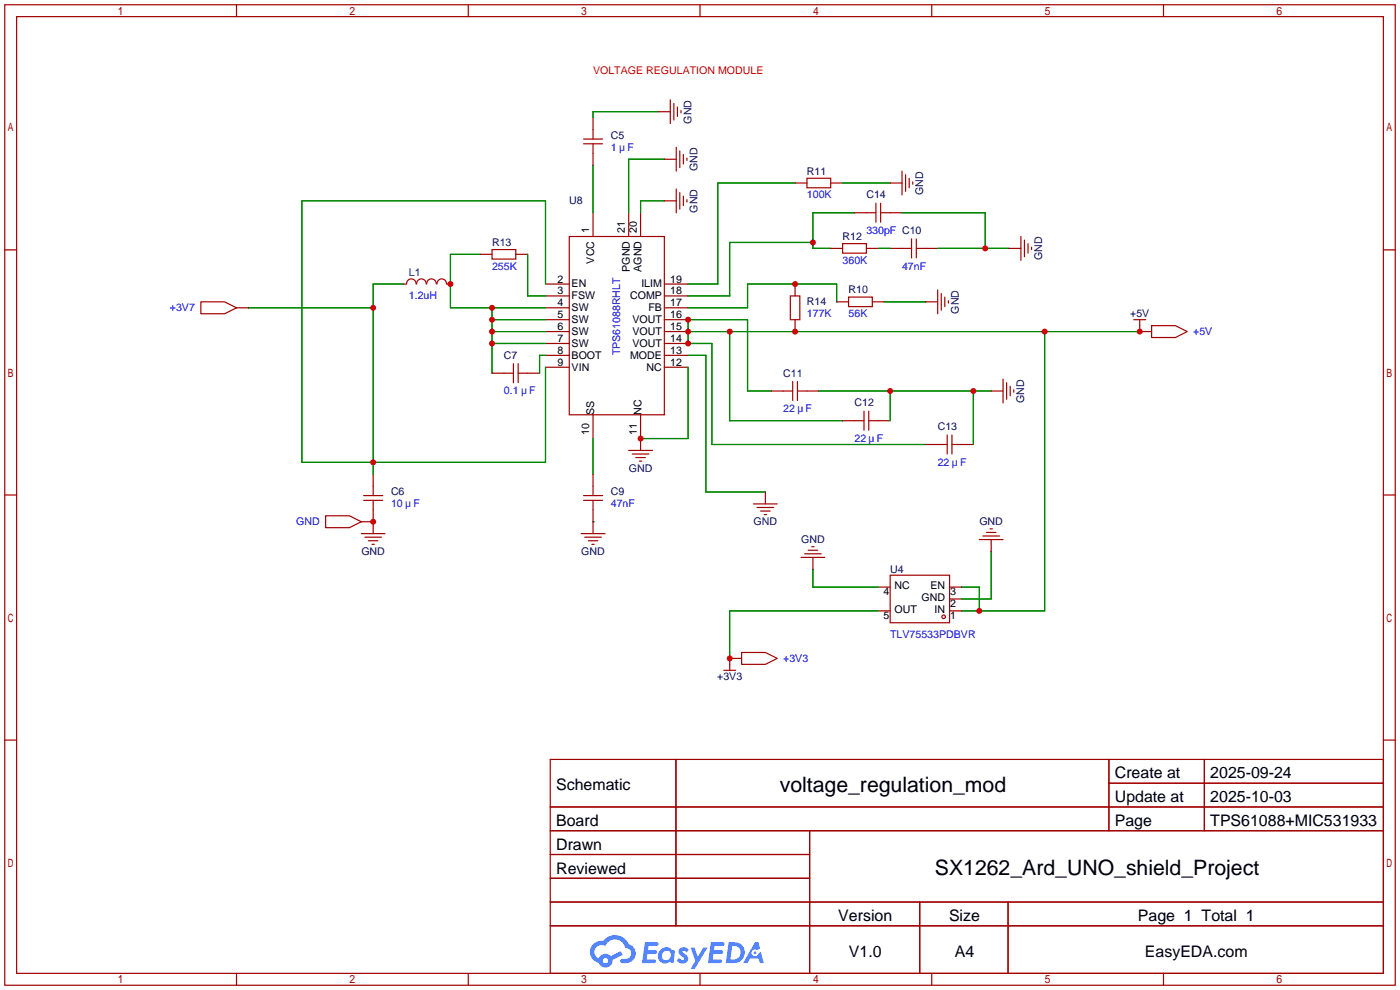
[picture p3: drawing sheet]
<svg xmlns="http://www.w3.org/2000/svg" width="299mm" height="212mm" viewBox="0 0 299 212" stroke-linecap="round" stroke-linejoin="round" font-family="sans-serif">
<g fill="none" stroke="#a10000" stroke-width=".25">
<path d="M1 1h297.2v209.6h-297.2zM3.6 3.6h292.1v204.4h-292.1zM50.5 1v2.6M100.1 1v2.6M149.6 1v2.6M199.1 1v2.6M248.7 1v2.6M1 53.4h2.6M295.7 53.4h2.5M1 105.8h2.6M295.7 105.8h2.5M1 158.2h2.6"/>
<path d="M295.7 158.2h2.5M117.6 162.3h178.1v45.7h-178.1zM117.6 172.5h178.1M117.6 177.5h178.1M144.5 162.3v35.6M173 177.5v30.5M237 162.3v15.2M237 167.4h58.7M257.4 162.3v15.2M117.6 182.6h55.4M117.6 192.8h178.1M117.6 187.7h55.4"/>
<path d="M117.6 197.9h178.1M196.6 192.8v15.2M215.4 192.8v15.2M50.5 208v2.6M100.1 208v2.6M149.6 208v2.6M199.1 208v2.6M248.7 208v2.6"/>
</g>
<g fill="#5487ff">
<path d="M145.3 202.7a1.3 1.3 0 0 1 1.9 .3l-.4 .6a.54 .54 0 0 0-.9-.2l.1 .2a1.34 1.34 0 0 1 .9 1.8 1.47 1.47 0 0 1-2.3-.1l.5-.6 .8 .5a.31 .31 0 0 0 .4-.3 .31 .31 0 0 0-.3-.4 1.12 1.12 0 0 1-.7-1.8z"/>
<path d="M147.6 202.5h.9l.6 2 1.2-2h.9l-2.7 4.6h-.9l1-1.7z"/>
<path d="M137.8 201.4h1.7a1.31 1.31 0 0 1 1.2 .2 .4 .4 0 0 1-.3 .5l-1.8 .1-.1 .9h1.6a.4 .4 0 0 1 .4 .4 .4 .4 0 0 1-.5 .4h-1.6l-.2 1.2h1.4a.46 .46 0 0 1 .5 0 .46 .46 0 0 1 .1 .5l-.4 .2h-2.6z"/>
<path d="M151.9 201.4h1.7a1.32 1.32 0 0 1 1.2 .2 .39 .39 0 0 1-.3 .5l-1.8 .1-.1 .9h1.6a.4 .4 0 0 1 .4 .4 .4 .4 0 0 1-.4 .4h-1.7l-.2 1.2h1.4a.46 .46 0 0 1 .5 0 .46 .46 0 0 1 .1 .5l-.4 .2h-2.6z"/>
<path d="M161.3 201.4h.8l.3 1.3-.6 .4a.75 .75 0 0 0-1.1 .3 .75 .75 0 0 0 .5 1 .75 .75 0 0 0 .9-.7l.5-.2 .6 2.3h-.8l-.3-.9h-1.8l-.5 .9h-1z"/>
<path d="M155.7 201.4l-.6 4.4h1.5a2.27 2.27 0 0 0 2.6-2.2 2.27 2.27 0 0 0-2.7-2.2zM156.5 202.1a1.5 1.5 0 0 1 1.8 1.6 1.5 1.5 0 0 1-1.9 1.4h-.3z"/>
<path d="M141.2 203a1.6 1.6 0 0 0-.3 2.3 1.6 1.6 0 0 0 2.3 .2l.7 .3 .3-2.4-.1-.3-.5-.1a1.58 1.58 0 0 0-2.4 0zM141.8 203.5a.98 .98 0 0 1 1.6 .4 .98 .98 0 0 1-1.1 1.3 .94 .94 0 0 1-.9-.7 .94 .94 0 0 1 .4-1z"/>
<path d="M126.8 201.8a2.37 2.37 0 0 0 1.1 4 1.54 1.54 0 0 0 1.8 1 1.54 1.54 0 0 0 1.2-1.6l2.2-1.1-.5-.8-2 1a1.57 1.57 0 0 0-2.7 .5 1.5 1.5 0 0 1-.7-2.1 1.5 1.5 0 0 1 2.2-.5 2.23 2.23 0 0 1 2.3-1.4 2.23 2.23 0 0 1 2 1.8 1.16 1.16 0 0 1 1.2 1.1 1.16 1.16 0 0 1-1.1 1.2h-.7a.47 .47 0 0 0-.5 .4 .47 .47 0 0 0 .4 .5 2.17 2.17 0 0 0 2.5-.9 2.17 2.17 0 0 0-.3-2.7l-.8-.4a3.2 3.2 0 0 0-5.5-.7l-1.1 .1zM128.8 205.3a.6 .6 0 0 1 1.2 0 .6 .6 0 0 1-1.2 0z"/>
<circle cx="161.4" cy="203.6" r=".28"/>
</g>
<g fill="none" stroke="#a10000" stroke-width=".25">
<path d="M124.7 29.7h4.1M124.7 30.7h4.1M126.7 25.1v4.6M126.7 30.7v4.6M140.7 23.9h2.6M142 34h2.5M143.3 21.3v5.1M144 22.1v3.6M144.5 31.5v5.1M144.8 22.9v2M145.3 32.3v3.5M145.5 23.6v.5"/>
<path d="M146 33v2.1M146.8 33.8v.5M169.9 39.1h2.6M172.5 38.1h5v2h-5zM177.5 39.1h2.6M190.2 39.1h2.6M192.8 36.6v5.1M193.5 37.3v3.6M194.3 38.1v2M195.1 38.9v.5M102.6 54.4h2.6M105.2 53.3h5v2.1h-5z"/>
<path d="M110.2 54.4h2.6M121.7 50.5h20.3v38.1h-20.3zM126.7 45.5v5M134.4 45.5v5M136.9 45.5v5M142 42.9h2.5M144.5 40.4v5.1M145.3 41.1v3.6M146 41.9v2M146.8 42.7v.5M177.5 53.1h2.6M180.1 52.1h5.1v2h-5.1z"/>
<path d="M182.6 45.5h4.6M185.2 53.1h2.5M187.2 43.4v4.1M188.2 45.5h4.6M188.2 43.4v4.1M190.2 53.1h4.6M194.8 51.1v4M195.8 53.1h4.6M195.8 51.1v4M215.6 53.1h2.6M218.2 50.5v5.1M218.9 51.3v3.6"/>
<path d="M219.7 52.1v2M220.5 52.8v.5M42.9 64.5h5.1l2.5 1.3-2.5 1.3h-5.1zM50.5 65.8h2.6M88.9 60.7a1.01 1.01 0 0 0-1-1.1 1.01 1.01 0 0 0-1 1.1h-.8M89.1 60.7a1.01 1.01 0 0 1 1-1.1 1.01 1.01 0 0 1 1 1.1M91.2 60.7a1.01 1.01 0 0 1 1-1.1 1.01 1.01 0 0 1 1 1.1M93.4 60.7a1.01 1.01 0 0 1 1-1.1 1.01 1.01 0 0 1 1 1.1M95.5 60.7h.8M105.2 79.8h4.5M109.7 77.7v4.1M110.7 79.8h4.6"/>
<path d="M110.7 77.7v4.1M116.6 60.7h5.1M116.6 63.2h5.1M116.6 65.8h5.1M116.6 68.3h5.1M116.6 70.9h5.1M116.6 73.4h5.1M116.6 75.9h5.1M116.6 78.5h5.1M142 60.7h5.1M142 63.2h5.1M142 65.8h5.1"/>
<path d="M142 68.3h5.1M142 70.9h5.1M142 73.4h5.1M142 75.9h5.1M142 78.5h5.1M168.9 63.2h2v5.1h-2zM169.9 60.7v2.5M169.9 68.3v2.6M178.8 64.5h2.6M181.4 63.5h5v2h-5zM186.4 64.5h2.6M197.9 64.5h2.5"/>
<path d="M200.4 62v5.1M201.2 62.7v3.6M201.9 63.5v2M202.7 64.3v.5M242.3 68.3h2.6M243.6 68.3v2.6h2.5M246.1 69.6h5.1l2.5 1.3-2.5 1.2h-5.1zM126.7 88.6v5.1M134.4 96.3h5M135.1 97h3.6M135.9 97.8h2M136.7 98.6h.5"/>
<path d="M136.9 88.6v7.7M164.8 83.6h4.6M169.4 81.5v4.1M170.4 83.6h4.6M170.4 81.5v4.1M180.1 89.9h4.6M184.7 87.9v4M185.7 89.9h4.5M185.7 87.9v4M197.9 95h4.5M202.4 93v4M203.5 95h4.5"/>
<path d="M203.5 93v4M211.8 83.6h2.6M214.4 81v5.1M215.1 81.8v3.5M215.9 82.5v2.1M216.7 83.3v.5M69.6 110.2h5.1l2.5 1.3-2.5 1.3h-5.1zM77.2 111.5h2.6M77.2 114h5.1M77.7 105.9h4.1M77.7 106.9h4.1M78 114.8h3.5"/>
<path d="M78.7 115.6h2.1M79.5 116.3h.5M79.8 101.3v4.6M79.8 106.9v7.1M124.2 114h5.1M124.7 105.9h4.1M124.7 106.9h4.1M125 114.8h3.5M125.7 115.6h2.1M126.5 116.3h.5M126.7 101.3v4.6M126.7 106.9v7.1"/>
<path d="M161 107.7h5.1M161.8 108.5h3.6M162.6 109.2h2M163.3 110h.5M163.6 105.2v2.5M171.2 119.1h5.1M172 118.4h3.5M172.7 117.6h2.1M173.5 116.8h.5M173.7 119.1v2.6M209.3 115.3h5.1M210.1 114.6h3.5"/>
<path d="M210.8 113.8h2.1M211.6 113h.5M211.8 115.3v2.6M158.5 139.4h5.1l2.5 1.3-2.5 1.3h-5.1zM187.7 130.6h2.5M187.7 125.5h2.5M190.2 122.9h12.7v10.2h-12.7zM202.9 130.6h2.6M202.9 128h2.6M202.9 125.5h2.6M154.7 143.3h2.5M158.5 140.7h-2.5v2.6"/>
<circle cx="201.7" cy="131.8" r=".38"/>
</g>
<g fill="none" stroke="#008700" stroke-width=".25">
<path d="M126.7 35.3v10.2M140.7 23.9h-14v1.2M142 34h-7.6v11.5M169.9 39.1h-16.5v21.6h-6.3M180.1 39.1h10.1M102.6 54.4h-6.3v11.4h20.3M112.8 54.4v8.8h3.8M142 42.9h-5.1v2.6M173.7 51.8h-17.7v11.4h-8.9M182.6 45.5h-8.9v7.6h3.8M187.7 53.1h2.5M192.8 45.5h17.8v7.6"/>
<path d="M200.4 53.1h15.2M53.1 65.8h26.7M86.1 60.7h-6.3v40.6M105.2 65.8v14M105.2 73.4h11.4M105.2 70.9h11.4M105.2 68.3h11.4M116.6 60.7v-17.8h-52.1v55.9h52.1v-20.3M116.6 75.9h-1.3v3.9M147.1 70.9h96.5M147.1 75.9h3.8v29.3h12.7M147.1 78.5v15.2h-10.2"/>
<path d="M156 70.9v19h24.1M178.8 64.5v-3.8h-19v5.1h-12.7M189 64.5h8.9M223.3 70.9v59.7h-17.8M126.7 93.7v7.6M164.8 83.6h-5v-15.3h-12.7v5.1h5v21.6h45.8M175 83.6h36.8M190.2 83.6v6.3M208 83.6v11.4M79.8 111.5h.1M126.7 111.5h.1M211.8 117.9v10.1h-6.3"/>
<path d="M173.7 121.7v3.8h14M187.7 130.6h-31.7v10.1M205.5 125.5h3.8v5.1"/>
</g>
<g fill="#c00">
<circle cx="105.2" cy="68.3" r=".63"/>
<circle cx="105.2" cy="65.8" r=".63"/>
<circle cx="105.2" cy="70.9" r=".63"/>
<circle cx="105.2" cy="73.4" r=".63"/>
<circle cx="96.3" cy="60.7" r=".63"/>
<circle cx="79.8" cy="111.5" r=".63"/>
<circle cx="169.9" cy="60.7" r=".63"/>
<circle cx="173.7" cy="51.8" r=".63"/>
<circle cx="147.1" cy="73.4" r=".63"/>
<circle cx="147.1" cy="70.9" r=".63"/>
<circle cx="147.1" cy="68.3" r=".63"/>
<circle cx="156" cy="70.9" r=".63"/>
<circle cx="169.9" cy="70.9" r=".63"/>
<circle cx="223.3" cy="70.9" r=".63"/>
<circle cx="209.3" cy="130.6" r=".63"/>
<circle cx="243.6" cy="70.9" r=".63"/>
<circle cx="190.2" cy="83.6" r=".63"/>
<circle cx="208" cy="83.6" r=".63"/>
<circle cx="210.6" cy="53.1" r=".63"/>
<circle cx="79.8" cy="98.8" r=".63"/>
<circle cx="79.8" cy="65.8" r=".63"/>
<circle cx="156" cy="140.7" r=".63"/>
<circle cx="136.9" cy="93.7" r=".63"/>
</g>
<g font-size="4.5">
<text x="166.7" y="169.2">voltage_regulation_mod</text>
<text x="199.8" y="187">SX1262_Ard_UNO_shield_Project</text>
</g>
<g font-size="3.4">
<text x="238.3" y="166.4">Create at</text>
<text x="258.7" y="166.4">2025-09-24</text>
<text x="118.9" y="168.9">Schematic</text>
<text x="238.3" y="171.4">Update at</text>
<text x="258.7" y="171.4">2025-10-03</text>
<text x="118.9" y="176.5">Board</text>
<text x="238.3" y="176.5">Page</text>
<text x="258.7" y="176.5">TPS61088+MIC531933</text>
<text x="118.9" y="181.6">Drawn</text>
<text x="118.9" y="186.7">Reviewed</text>
<text x="179.2" y="196.8">Version</text>
<text x="202.8" y="196.8">Size</text>
<text x="243.2" y="196.8">Page 1 Total 1</text>
<text x="181.4" y="204.5">V1.0</text>
<text x="204.1" y="204.5">A4</text>
<text x="244.7" y="204.5">EasyEDA.com</text>
</g>
<text font-size="2.3" fill="#f00" x="126.7" y="15.7">VOLTAGE REGULATION MODULE</text>
<g font-size="2.3" fill="#000080">
<text x="130.6" y="29.7">C5</text>
<text x="147.8" y="26.4" transform="rotate(-90 147.8 26.4)">GND</text>
<text x="149.1" y="36.6" transform="rotate(-90 149.1 36.6)">GND</text>
<text x="172.5" y="37.3">R11</text>
<text x="197.3" y="41.6" transform="rotate(-90 197.3 41.6)">GND</text>
<text x="121.7" y="43.7">U8</text>
<text x="149.1" y="45.4" transform="rotate(-90 149.1 45.4)">GND</text>
<text x="185.2" y="42.4">C14</text>
<text x="105.2" y="52.5">R13</text>
<text x="180.1" y="51.3">R12</text>
<text x="87.4" y="58.9">L1</text>
<text x="222.7" y="55.6" transform="rotate(-90 222.7 55.6)">GND</text>
<text x="172.5" y="65.2">R14</text>
<text x="181.4" y="62.7">R10</text>
<text x="204.9" y="67" transform="rotate(-90 204.9 67)">GND</text>
<text x="241.5" y="67.8">+5V</text>
<text x="107.7" y="76.7">C7</text>
<text x="167.4" y="80.5">C11</text>
<text x="182.6" y="86.8">C12</text>
<text x="218.9" y="86.1" transform="rotate(-90 218.9 86.1)">GND</text>
<text x="200.4" y="91.9">C13</text>
<text x="134.4" y="100.8">GND</text>
<text x="83.6" y="105.9">C6</text>
<text x="130.6" y="105.9">C9</text>
<text x="161.1" y="112.2">GND</text>
<text x="209.3" y="112.2">GND</text>
<text x="77.2" y="118.6">GND</text>
<text x="124.2" y="118.6">GND</text>
<text x="171.2" y="116">GND</text>
<text x="190.2" y="122.4">U4</text>
<text x="153.3" y="145.3">+3V3</text>
</g>
<g font-size="2.3" fill="#00f">
<text x="130.6" y="32.2">1</text>
<text x="134.1" y="32.2">F</text>
<text x="172.5" y="42.4">100K</text>
<text x="185.2" y="50">330pF C10</text>
<text x="105.2" y="57.6">255K</text>
<text x="180.1" y="56.4">360K</text>
<text x="192.8" y="57.6">47nF</text>
<text x="87.4" y="64">1.2uH</text>
<text x="36.3" y="66.5">+3V7</text>
<text x="172.5" y="67.8">177K</text>
<text x="181.4" y="67.8">56K</text>
<text x="255" y="71.6">+5V</text>
<text x="132.6" y="75.9" transform="rotate(-90 132.6 75.9)">TPS61088RHLT</text>
<text x="107.7" y="84.3">0.1</text>
<text x="113.1" y="84.3">F</text>
<text x="167.4" y="88.1">22</text>
<text x="172.2" y="88.1">F</text>
<text x="182.6" y="94.5">22</text>
<text x="187.4" y="94.5">F</text>
<text x="200.4" y="99.5">22</text>
<text x="205.2" y="99.5">F</text>
<text x="63.3" y="112.2">GND</text>
<text x="83.6" y="108.4">10</text>
<text x="88.4" y="108.4">F</text>
<text x="130.6" y="108.4">47nF</text>
<text x="190.2" y="136.4">TLV75533PDBVR</text>
<text x="167.4" y="141.4">+3V3</text>
</g>
<g font-size="2.3">
<text x="125.9" y="49.8" transform="rotate(-90 125.9 49.8)">1</text>
<text x="133.6" y="49.8" transform="rotate(-90 133.6 49.8)">21</text>
<text x="136.1" y="49.8" transform="rotate(-90 136.1 49.8)">20</text>
<text x="127" y="56.3" transform="rotate(-90 127 56.3)">VCC</text>
<text x="134.6" y="58.1" transform="rotate(-90 134.6 58.1)">PGND</text>
<text x="137.1" y="58.1" transform="rotate(-90 137.1 58.1)">AGND</text>
<text x="119.1" y="60.4">2</text>
<text x="119.1" y="62.9">3</text>
<text x="119.1" y="65.5">4</text>
<text x="122.2" y="61.4">EN</text>
<text x="122.2" y="64">FSW</text>
<text x="134.7" y="64">COMP</text>
<text x="137.1" y="61.4">ILIM</text>
<text x="143.3" y="65.5">17</text>
<text x="143.3" y="62.9">18</text>
<text x="143.3" y="60.4">19</text>
<text x="119.1" y="68">5</text>
<text x="119.1" y="70.6">6</text>
<text x="122.2" y="66.5">SW</text>
<text x="122.2" y="69">SW</text>
<text x="122.2" y="71.6">SW</text>
<text x="135.2" y="71.6">VOUT</text>
<text x="135.2" y="69">VOUT</text>
<text x="138.6" y="66.5">FB</text>
<text x="143.3" y="70.6">15</text>
<text x="143.3" y="68">16</text>
<text x="119.1" y="73.1">7</text>
<text x="119.1" y="75.6">8</text>
<text x="122.2" y="74.1">SW</text>
<text x="122.2" y="76.7">BOOT</text>
<text x="134.7" y="76.7">MODE</text>
<text x="135.2" y="74.1">VOUT</text>
<text x="143.3" y="75.6">13</text>
<text x="143.3" y="73.1">14</text>
<text x="119.1" y="78.2">9</text>
<text x="122.2" y="79.2">VIN</text>
<text x="138.2" y="79.2">NC</text>
<text x="143.3" y="78.2">12</text>
<text x="127" y="88.6" transform="rotate(-90 127 88.6)">SS</text>
<text x="137.1" y="88.6" transform="rotate(-90 137.1 88.6)">NC</text>
<text x="125.9" y="92.9" transform="rotate(-90 125.9 92.9)">10</text>
<text x="136.1" y="92.9" transform="rotate(-90 136.1 92.9)">11</text>
<text x="191.2" y="126">NC</text>
<text x="198.9" y="126">EN</text>
<text x="188.9" y="127.2">4</text>
<text x="191.2" y="131">OUT</text>
<text x="197" y="128.5">GND</text>
<text x="199.7" y="131">IN</text>
<text x="203.1" y="129.8">2</text>
<text x="203.1" y="127.2">3</text>
<text x="188.9" y="132.3">5</text>
<text x="203.1" y="132.3">1</text>
</g>
</svg>
